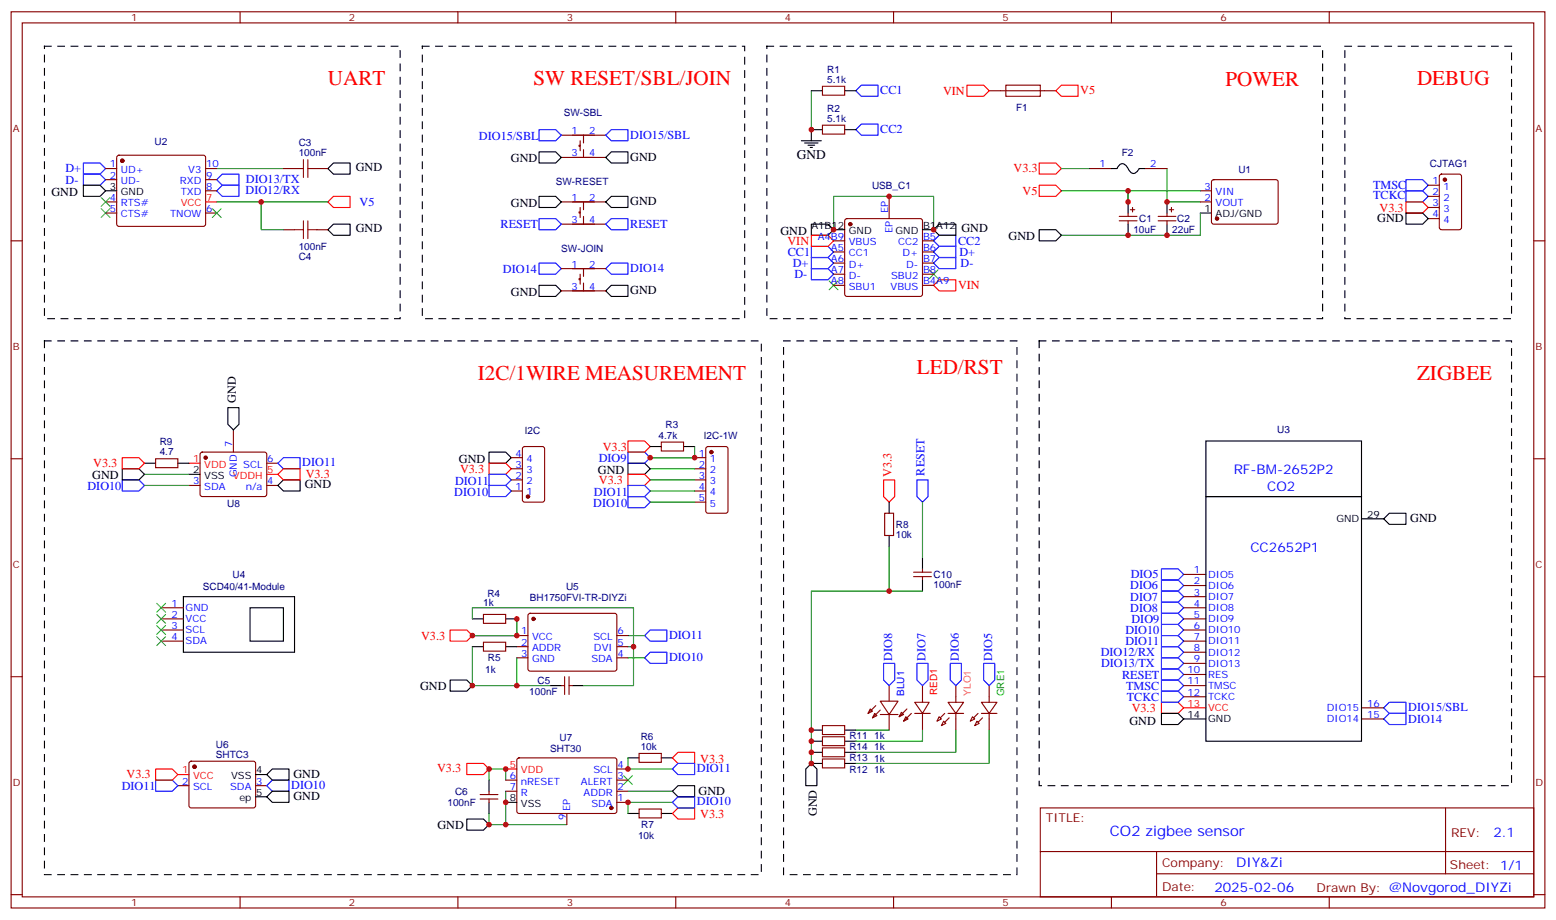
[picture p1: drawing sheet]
<svg xmlns="http://www.w3.org/2000/svg" width="494mm" height="292mm" viewBox="0 0 494 292" stroke-linecap="round" stroke-linejoin="round" font-family="sans-serif">
<g fill="none" stroke="#00f" stroke-width=".35">
<path d="M271.6 28.8l1.8-1.8h5.3v3.6h-5.3zM26.5 51.7h5.2l1.8 1.8-1.8 1.7h-5.2zM26.5 55.2h5.2l1.8 1.8-1.8 1.8h-5.2zM68.8 57l1.8-1.8h5.2v3.6h-5.2zM171.1 41.1h5.3l1.8 1.8-1.8 1.8h-5.3zM192.3 42.9l1.7-1.8h5.3v3.6h-5.3zM271.6 41.1l1.8-1.7h5.3v3.5h-5.3zM446.3 57h5.3l1.7 1.8-1.7 1.7h-5.3zM68.8 60.5l1.8-1.7h5.2v3.5h-5.2zM171.1 69.4h5.3l1.8 1.7-1.8 1.8h-5.3zM192.3 71.1l1.7-1.7h5.3v3.5h-5.3zM257.5 78.2h5.3l1.8 1.7-1.8 1.8h-5.3z"/>
<path d="M296.3 76.4l1.8-1.8h5.3v3.6h-5.3zM298.1 78.2h5.3v3.5h-5.3l-1.8-1.8zM446.3 60.5h5.3l1.7 1.8-1.7 1.8h-5.3zM171.1 83.5h5.3l1.8 1.7-1.8 1.8h-5.3zM192.3 85.2l1.7-1.7h5.3v3.5h-5.3zM257.5 85.2h5.3l1.8 1.8-1.8 1.8h-5.3zM257.5 81.7h5.3l1.8 1.8-1.8 1.7h-5.3zM298.1 81.7h5.3v3.5h-5.3l-1.8-1.7zM38.8 152.3h5.3l1.8 1.7-1.8 1.8h-5.3zM88.2 147l1.8-1.8h5.2v3.5h-5.2zM155.2 154h5.3l1.8 1.8-1.8 1.8h-5.3zM155.2 150.5h5.3l1.8 1.8-1.8 1.7h-5.3z"/>
<path d="M199.3 154h5.3l1.8 1.8-1.8 1.8h-5.3zM199.3 157.6h5.3l1.8 1.7-1.8 1.8h-5.3zM199.3 143.4h5.3l1.8 1.8-1.8 1.8h-5.3zM291 152.3h3.6v5.3l-1.8 1.7-1.8-1.7zM368.7 191.1h5.2l1.8 1.7-1.8 1.8h-5.2zM368.7 194.6h5.2l1.8 1.8-1.8 1.7h-5.2zM368.7 198.1h5.2l1.8 1.8-1.8 1.7h-5.2zM368.7 180.5h5.2l1.8 1.7-1.8 1.8h-5.2zM368.7 184h5.2l1.8 1.8-1.8 1.7h-5.2zM368.7 187.5h5.2l1.8 1.8-1.8 1.8h-5.2zM204.6 208.7l1.8-1.8h5.3v3.6h-5.3zM204.6 201.6l1.8-1.7h5.3v3.5h-5.3z"/>
<path d="M280.5 210.5h3.5v5.3l-1.8 1.7-1.7-1.7zM291 210.5h3.6v5.3l-1.8 1.7-1.8-1.7zM301.6 210.5h3.6v5.3l-1.8 1.7-1.8-1.7zM312.2 210.5h3.5v5.3l-1.7 1.7-1.8-1.7zM368.7 201.6h5.2l1.8 1.8-1.8 1.8h-5.2zM368.7 205.2h5.2l1.8 1.7-1.8 1.8h-5.2zM368.7 208.7h5.2l1.8 1.8-1.8 1.7h-5.2zM368.7 219.3h5.2l1.8 1.8-1.8 1.7h-5.2zM368.7 215.8h5.2l1.8 1.7-1.8 1.8h-5.2zM368.7 212.2h5.2l1.8 1.8-1.8 1.8h-5.2zM439.2 228.1l1.8-1.8h5.3v3.6h-5.3zM441 222.8h5.3v3.5h-5.3l-1.8-1.7z"/>
<path d="M49.4 247.5h5.3l1.7 1.8-1.7 1.7h-5.3zM84.7 249.3l1.7-1.8h5.3v3.5h-5.3zM213.4 244l1.8-1.8h5.3v3.5h-5.3zM215.2 252.8h5.3v3.5h-5.3l-1.8-1.7z"/>
</g>
<g fill="none" stroke="#000" stroke-width=".35">
<path d="M257.5 28.8h3.6M268.1 28.8h3.5M26.5 58.8h5.2l1.8 1.7-1.8 1.8h-5.2zM104.1 53.5l1.7-1.8h5.3v3.5h-5.3zM171.1 48.2h5.3l1.8 1.8-1.8 1.7h-5.3zM192.3 50l1.7-1.8h5.3v3.5h-5.3zM254.4 44.7h6.3M255.4 45.4h4.2M256.5 46.1h2.1M257.2 46.8h.7M261.1 41.1h-3.6v3.6M268.1 41.1h3.5"/>
<path d="M352.8 53.5h1.7l.6-.9a1.66 1.66 0 0 1 1.7-.5 1.66 1.66 0 0 1 1.2 1.3 2.13 2.13 0 0 0 2.3 1.5l1.3-1.4h1.8M33.5 60.5h3.5M104.1 72.9l1.7-1.8h5.3v3.5h-5.3zM171.1 62.3h5.3l1.8 1.8-1.8 1.7h-5.3zM192.3 64.1l1.7-1.8h5.3v3.5h-5.3zM257.5 71.1h5.3l1.8 1.8-1.8 1.7h-5.3zM264.6 72.9h3.5M292.8 72.9h3.5M298.1 71.1h5.3v3.5h-5.3l-1.8-1.7zM329.8 72.9h5.3l1.8 1.7-1.8 1.8h-5.3zM358.1 64.1v3.5M358.1 71.1v3.5"/>
<path d="M370.4 64.1v3.5M370.4 71.1v3.5M381 67.6h3.5M446.3 67.6h5.3l1.7 1.8-1.7 1.7h-5.3zM171.1 90.5h5.3l1.8 1.8-1.8 1.8h-5.3zM192.3 92.3l1.7-1.8h5.3v3.6h-5.3zM72.3 129.3h3.5v5.3l-1.7 1.8-1.8-1.8zM382.8 139.9h49.4v17.7h-49.4zM38.8 148.7h5.3l1.8 1.8-1.8 1.8h-5.3zM45.9 147h3.5M56.4 147h3.6M60 150.5h3.5"/>
<path d="M88.2 154l1.8-1.7h5.2v3.5h-5.2zM155.2 143.4h5.3l1.8 1.8-1.8 1.8h-5.3zM199.3 147h5.3l1.8 1.7-1.8 1.8h-5.3zM206.4 141.7h3.5M217 141.7h3.5M282.2 159.3v3.5M382.8 157.6h49.4v77.6h-49.4zM282.2 169.9v3.5M292.8 177v3.5M432.2 164.6h7M439.2 164.6l1.8-1.8h5.3v3.6h-5.3zM58.2 189.3h35.3v17.6h-35.3z"/>
<path d="M79.4 192.8h10.6v10.6h-10.6zM149.9 196.4h3.6M160.5 196.4h3.5M292.8 184v3.5M142.9 215.8h5.3l1.7 1.7-1.7 1.8h-5.3zM149.9 205.2h3.6M160.5 205.2h3.5M174.6 217.5h3.6M181.7 217.5h3.5M257.5 238.7h3.6M257.5 235.2h3.6M257.5 231.6h3.6"/>
<path d="M268.1 238.7h3.5M268.1 235.2h3.5M268.1 231.6h3.5M368.7 226.3h5.2l1.8 1.8-1.8 1.8h-5.2zM375.7 228.1h7.1M81.1 245.7h3.6M81.1 252.8h3.6M86.4 251h5.3v3.6h-5.3l-1.7-1.8zM86.4 244h5.3v3.5h-5.3l-1.7-1.8zM148.2 259.9h5.3l1.7 1.7-1.7 1.8h-5.3zM155.2 247.5v3.5M155.2 254.6v3.5"/>
<path d="M160.5 254.6h3.5M199.3 258.1h3.5M199.3 240.5h3.5M209.9 258.1h3.5M209.9 240.5h3.5M215.2 249.3h5.3v3.5h-5.3l-1.8-1.8zM255.8 244l1.7-1.8 1.8 1.8v5.3h-3.5zM257.5 242.2h3.6M268.1 242.2h3.5"/>
</g>
<g fill="none" stroke="#008700" stroke-width=".35">
<path d="M257.5 28.8v12.3M68.8 53.5h21.2M336.9 53.5h8.8M370.4 53.5v10.6h10.6M68.8 64.1h14.1v8.8h7.1M82.9 64.1h21.2M264.6 72.9v-10.6h31.7v10.6M336.9 60.5h21.2v3.6v-3.6h22.9M381 67.6v7h-44.1M45.9 150.5h14.1M45.9 154h14.1M206.4 148.7h14.1"/>
<path d="M206.4 152.3h14.1M206.4 155.8h14.1M206.4 159.3h14.1M220.5 141.7v3.5h-14.1h14.1M292.8 159.3v17.7M282.2 173.4v14.1h10.6M149.9 196.4v-3.6h51.2v12.4h-1.8M164 196.4v5.2h-14.1h14.1M282.2 187.5h-24.7v54.7M149.9 205.2v12.3h24.7M164 208.7v8.8M199.3 208.7h5.3"/>
<path d="M199.3 201.6h5.3M201.1 205.2v12.3h-15.9M271.6 231.6h10.6M292.8 231.6v3.6h-21.2M303.4 231.6v7.1h-31.8M314 231.6v10.6h-42.4M155.2 247.5v-3.5h5.3v3.5M155.2 258.1v3.5h5.3M160.5 251v10.6h19.4M199.3 240.5v3.5h14.1M199.3 251h14.1M213.4 254.6h-14.1v3.5"/>
</g>
<g fill="none" stroke="#870000" stroke-width=".35">
<path d="M3.5 3.7h486.9v284.4h-486.9zM7.1 7.3h479.7v277.3h-479.7zM76.2 3.7v3.6M145.3 3.7v3.6M214.5 3.7v3.6M283.6 3.7v3.6M352.8 3.7v3.6M421.9 3.7v3.6M261.1 39.7h7v2.8h-7zM261.1 27.4h7v2.8h-7zM314 28.8h21.1M319.3 27h10.9v3.6h-10.9z"/>
<path d="M33.5 53.5h3.5M33.5 57h3.5M37.3 49.5l.4-.3h26.9l.5 .3 .2 .5v21.1l-.3 .5-.4 .2h-26.9l-.5-.2-.2-.5v-21.1zM65.3 53.5h3.5M65.3 57h3.5M90 53.5h3.5M100.5 53.5h3.6M178.2 42.9h14.1M178.2 50h14.1M184.1 46.1h-.3v.3h.3M184.1 44.7v3.1M185.2 42.9v2.5"/>
<path d="M185.2 47.5v2.5M345.7 53.5h7.1M363.4 53.5h7M384.8 57.2l.4-.2 20.1 .1 .4 .6-.1 13-.6 .4h-20l-.5-.7v-12.7zM453.3 58.8h3.5M457.1 55.5l.5-.3h5.6l.6 .5 .1 16.5-.5 .6-5.8 .1-.7-.5-.1-16.4zM3.5 76.4h3.6M33.5 64.1h3.5M33.5 67.6h3.5M65.3 60.5h3.5M65.3 67.6h3.5M90 72.9h3.5"/>
<path d="M100.5 72.9h3.6M178.2 64.1h14.1M178.2 71.1h14.1M184.1 67.2h-.3v.4h.3M184.1 65.8v3.2M185.2 64.1v2.4M185.2 68.7v2.4M264.6 76.4h3.5M264.6 79.9h3.5M268.3 69.6l.5-.2h23.3l.5 .2 .2 .5v23.2l-.2 .5-.5 .3h-23.3l-.5-.3-.2-.5v-23.2zM282.2 62.3v7.1M292.8 76.4h3.5"/>
<path d="M292.8 79.9h3.5M355.2 68.7h5.7M355.2 70.1h5.7M358.1 67.6v1.1M358.1 70.1v1M358.8 66.5h1.4M359.5 65.8v1.4M367.6 68.7h5.6M367.6 70.1h5.6M370.4 67.6v1.1M370.4 70.1v1M371.1 66.5h1.4"/>
<path d="M371.8 65.8v1.4M381 60.5h3.5M381 64.1h3.5M453.3 62.3h3.5M453.3 65.8h3.5M453.3 69.4h3.5M486.8 76.4h3.6M178.2 85.2h14.1M178.2 92.3h14.1M184.1 88.4h-.3v.4h.3M184.1 87v3.2M185.2 85.2v2.5"/>
<path d="M185.2 89.8v2.5M264.6 83.5h3.5M264.6 87h3.5M264.6 90.5h3.5M292.8 83.5h3.5M292.8 87h3.5M292.8 90.5h3.5M74.1 136.4v7M3.5 145.6h3.6M49.4 145.6h7v2.8h-7zM60 154h3.5M63.7 143.6l.5-.2 20 .1 .5 .6-.1 13-.6 .5-20.1-.1-.4-.7v-12.7z"/>
<path d="M84.7 154h3.5M84.7 147h3.5M162.3 145.2h3.5M162.3 148.7h3.5M162.3 152.3h3.5M162.3 155.8h3.5M166 141.9l.5-.2h5.7l.6 .4 .1 16.5-.5 .7h-5.9l-.6-.4-.1-16.5zM209.9 140.3h7.1v2.8h-7.1zM220.5 145.2h3.5M220.5 148.7h3.5M220.5 152.3h3.5M220.5 155.8h3.5"/>
<path d="M220.5 159.3h3.5M224.2 141.9l.5-.2h5.7l.6 .4 .1 20-.5 .7h-5.9l-.6-.4-.1-20zM486.8 145.6h3.6M280.8 162.8h2.8v7.1h-2.8zM51.2 192.8h7M51.2 196.4h7M51.2 199.9h7M153.5 194.9h7v2.9h-7zM167.8 194.8l.5-.2h27.1l.4 .7-.1 17.2-.6 .4h-27.1l-.4-.7v-16.9zM290 181.5h5.6M290 183h5.6M292.8 180.5v1"/>
<path d="M292.8 183v1M375.7 192.8h7.1M375.7 196.4h7.1M375.7 199.9h7.1M375.7 182.2h7.1M375.7 185.8h7.1M375.7 189.3h7.1M3.5 214.7h3.6M51.2 203.4h7M153.5 203.8h7v2.8h-7zM164 201.6h3.6M164 205.2h3.6"/>
<path d="M164 208.7h3.6M178.2 217.5h1M179.2 214.7v5.6M180.6 214.7v5.6M180.6 217.5h1.1M195.8 201.6h3.5M195.8 205.2h3.5M195.8 208.7h3.5M282.2 217.5v5M292.8 217.5v5.3M303.4 217.5v5.3M314 217.5v5.3"/>
<path d="M375.7 203.4h7.1M375.7 217.5h7.1M375.7 206.9h7.1M375.7 210.5h7.1M375.7 214h7.1M486.8 214.7h3.6M202.8 239h7.1v2.9h-7.1zM261.1 237.3h7v2.8h-7zM261.1 233.8h7v2.8h-7zM261.1 230.2h7v2.8h-7zM276.2 224.9l.7 .7-1.4 .7zM277.6 226.3l.7 .7-1.4 .8z"/>
<path d="M278 223.9l-2.5 2.4M279.4 222.5h5.6l-2.8 4.2zM279.4 226.7h5.6M279.4 225.3l-2.5 2.5M282.2 226.7v4.9M286.1 226l.7 .7-1.4 .7zM287.5 227.4l.7 .7-1.4 .7zM287.9 224.9l-2.5 2.5M289.3 226.3l-2.5 2.5M290.3 222.8h4.6l-2.1 3.5zM290.3 226.3h5M292.8 226.3v5.3"/>
<path d="M298.1 227.4l.7 .7-1.4 .7zM299.5 228.8l.7 .7-1.4 .7zM300.9 222.8h5l-2.5 3.5zM300.9 226.3h5M303.4 226.3v5.3M308.7 227.4l.7 .7-1.4 .7zM310.1 228.8l.7 .7-1.4 .7zM311.5 222.8h4.9l-2.4 3.5zM311.5 226.3h4.9M314 226.3v5.3M375.7 221.1h7.1M432.2 224.6h7"/>
<path d="M432.2 228.1h7M56.4 249.3h3.6M60.2 241.7l.5-.2h19.7l.5 .2 .2 .5v13.7l-.7 .4h-20l-.4-.7v-13.4zM81.1 249.3h3.6M152.4 253.5h5.6M152.4 252.1h5.6M155.2 251v1.1M155.2 253.5v1.1M160.5 251h3.5M160.5 247.5h3.5M164.3 240.7l.4-.2h30.7l.4 .7-.1 16.5-.6 .4-30.6-.1-.5-.6v-16.2zM179.9 258.1v3.5"/>
<path d="M195.8 254.6h3.5M195.8 251h3.5M195.8 247.5h3.5M195.8 244h3.5M202.8 256.7h7.1v2.8h-7.1zM261.1 240.8h7v2.8h-7zM330.2 256.3h156.6v28.3h-156.6zM458.8 256.4v20.8M330.2 270.2h156.5M367.1 277.2h119.6M367.1 270.2v14.1M3.5 283.8h3.6"/>
<path d="M76.2 284.6v3.5M145.3 284.6v3.5M214.5 284.6v3.5M283.6 284.6v3.5M352.8 284.6v3.5M421.9 284.6v3.5M486.8 283.8h3.6"/>
</g>
<g fill="none" stroke="#3c3" stroke-width=".35">
<path d="M32.1 66.2l2.8 2.8M32.1 62.7l2.8 2.8M34.9 66.2l-2.8 2.8M34.9 62.7l-2.8 2.8M67.4 66.2l2.8 2.8M70.2 66.2l-2.8 2.8M263.2 89.1l2.8 2.8M266 89.1l-2.8 2.8M294.9 85.6l2.8 2.8M297.7 85.6l-2.8 2.8M49.7 191.4l2.9 2.8M49.7 194.9l2.9 2.9"/>
<path d="M49.7 198.5l2.9 2.8M52.6 191.4l-2.9 2.8M52.6 194.9l-2.9 2.9M52.6 198.5l-2.9 2.8M49.7 202l2.9 2.8M52.6 202l-2.9 2.8M197.9 246.1l2.8 2.8M200.7 246.1l-2.8 2.8"/>
</g>
<g fill="none" stroke="#f00" stroke-width=".35">
<path d="M306.9 27h5.3l1.8 1.8-1.8 1.8h-5.3zM335.1 28.8l1.8-1.8h5.3v3.6h-5.3zM329.8 58.8h5.3l1.8 1.7-1.8 1.8h-5.3zM329.8 51.7h5.3l1.8 1.8-1.8 1.7h-5.3zM65.3 64.1h3.5M105.8 62.3h5.3v3.5h-5.3l-1.7-1.7zM257.5 74.6h5.3l1.8 1.8-1.8 1.8h-5.3zM446.3 64.1h5.3l1.7 1.7-1.7 1.8h-5.3zM298.1 88.8h5.3v3.5h-5.3l-1.8-1.8zM199.3 139.9h5.3l1.8 1.8-1.8 1.7h-5.3zM38.8 145.2h5.3l1.8 1.8-1.8 1.7h-5.3zM60 147h3.5"/>
<path d="M84.7 150.5h3.5M88.2 150.5l1.8-1.8h5.2v3.6h-5.2zM155.2 147h5.3l1.8 1.7-1.8 1.8h-5.3zM199.3 150.5h5.3l1.8 1.8-1.8 1.7h-5.3zM280.5 152.3h3.5v5.3l-1.8 1.7-1.7-1.7zM142.9 199.9h5.3l1.7 1.7-1.7 1.8h-5.3zM215.2 238.7h5.3v3.5h-5.3l-1.8-1.7zM368.7 222.8h5.2l1.8 1.8-1.8 1.7h-5.2zM375.7 224.6h7.1M49.4 244h5.3l1.7 1.7-1.7 1.8h-5.3zM56.4 245.7h3.6M148.2 242.2h5.3l1.7 1.8-1.7 1.7h-5.3z"/>
<path d="M160.5 244h3.5M215.2 256.3h5.3v3.6h-5.3l-1.8-1.8z"/>
</g>
<g fill="#870000" stroke="#870000" stroke-width=".35">
<path d="M301.3 227.8l-1.4 1.4z"/>
<path d="M299.9 226.3l-1.5 1.5z"/>
<path d="M311.9 227.8l-1.5 1.4z"/>
<path d="M310.4 226.3l-1.4 1.5z"/>
<circle cx="269.9" cy="71.1" r=".53"/>
<circle cx="386.3" cy="69.4" r=".53"/>
<circle cx="458.6" cy="57" r=".53"/>
<circle cx="38.8" cy="51" r=".53"/>
<circle cx="194" cy="256.3" r=".53"/>
<circle cx="225.8" cy="143.4" r=".53"/>
<circle cx="167.6" cy="157.6" r=".53"/>
<circle cx="169.3" cy="196.4" r=".53"/>
<circle cx="65.3" cy="145.2" r=".53"/>
<circle cx="61.7" cy="243.3" r=".53"/>
</g>
<path d="M14.1 14.7h112.9v86.4h-112.9zM134.1 14.7h102.3v86.4h-102.3zM243.4 14.7h176.4v86.4h-176.4zM426.9 14.7h52.9v86.4h-52.9zM14.1 108.2h227.6v169.3h-227.6zM248.7 108.2h74.1v169.3h-74.1zM329.8 108.2h150v141.1h-150z" fill="none" stroke="#000" stroke-width=".35" stroke-dasharray="2.1 2.1"/>
<path d="M93.5 53.5h2.8M96.3 50.7v5.6M97.7 53.5h2.8M97.7 50.7v5.6M93.5 72.9h2.8M96.3 70.1v5.6M97.7 70.1v5.6M97.7 72.9h2.8" fill="none" stroke="#a10000" stroke-width=".35"/>
<g fill="#c00">
<circle cx="257.5" cy="41.1" r=".88"/>
<circle cx="282.2" cy="62.3" r=".88"/>
<circle cx="264.6" cy="72.9" r=".88"/>
<circle cx="296.3" cy="72.9" r=".88"/>
<circle cx="370.4" cy="64.1" r=".88"/>
<circle cx="358.1" cy="60.5" r=".88"/>
<circle cx="358.1" cy="64.1" r=".88"/>
<circle cx="358.1" cy="74.6" r=".88"/>
<circle cx="370.4" cy="74.6" r=".88"/>
<circle cx="155.2" cy="244" r=".88"/>
<circle cx="155.2" cy="261.6" r=".88"/>
<circle cx="199.3" cy="254.6" r=".88"/>
<circle cx="199.3" cy="244" r=".88"/>
<circle cx="160.5" cy="244" r=".88"/>
<circle cx="160.5" cy="261.6" r=".88"/>
<circle cx="160.5" cy="254.6" r=".88"/>
<circle cx="164" cy="196.4" r=".88"/>
<circle cx="201.1" cy="205.2" r=".88"/>
<circle cx="164" cy="201.6" r=".88"/>
<circle cx="282.2" cy="187.5" r=".88"/>
<circle cx="257.5" cy="242.2" r=".88"/>
<circle cx="257.5" cy="238.7" r=".88"/>
<circle cx="257.5" cy="235.2" r=".88"/>
<circle cx="257.5" cy="231.6" r=".88"/>
<circle cx="220.5" cy="145.2" r=".88"/>
<circle cx="206.4" cy="145.2" r=".88"/>
<circle cx="82.9" cy="64.1" r=".88"/>
<circle cx="149.9" cy="201.6" r=".88"/>
<circle cx="164" cy="217.5" r=".88"/>
<circle cx="149.9" cy="217.5" r=".88"/>
</g>
<g font-size="6.7" fill="#f00">
<text x="104.1" y="27">UART</text>
<text x="169.3" y="27">SW RESET/SBL/JOIN</text>
<text x="388.9" y="27.4">POWER</text>
<text x="449.8" y="27">DEBUG</text>
<text x="291" y="118.7">LED/RST</text>
<text x="151.7" y="120.5">I2C/1WIRE MEASUREMENT</text>
<text x="449.8" y="120.5">ZIGBEE</text>
</g>
<text font-size="4.6" fill="#00f" x="352.3" y="265.4">CO2 zigbee sensor</text>
<text font-size="4.2" x="252.9" y="50.3">GND</text>
<g font-size="4.2" fill="#00f">
<text x="391.6" y="150.5">RF-BM-2652P2</text>
<text x="402.2" y="155.8">CO2</text>
<text x="396.9" y="175.2">CC2652P1</text>
<text x="474" y="265.6">2.1</text>
<text x="392.4" y="275.2">DIY&amp;Zi</text>
<text x="385.5" y="283">2025-02-06</text>
</g>
<g font-size="3.9" fill="#00f">
<text x="279.4" y="30">CC1</text>
<text x="152" y="44.4">DIO15/SBL</text>
<text x="200" y="44">DIO15/SBL</text>
<text x="279.4" y="42.3">CC2</text>
<text x="20.8" y="54.7">D+</text>
<text x="20.8" y="58.2">D-</text>
<text x="78" y="58">DIO13/TX</text>
<text x="77.9" y="61.6">DIO12/RX</text>
<text x="114.1" y="65.2">V5</text>
<text x="435.9" y="60.1">TMSC</text>
<text x="435.9" y="63.1">TCKC</text>
<text x="158.9" y="72.5">RESET</text>
<text x="200" y="72.3">RESET</text>
<text x="304.1" y="77.6">CC2</text>
<text x="250" y="81.2">CC1</text>
<text x="304.5" y="81.1">D+</text>
<text x="159.6" y="86.5">DIO14</text>
<text x="200" y="86.4">DIO14</text>
<text x="251.6" y="84.6">D+</text>
<text x="252.1" y="88.2">D-</text>
<text x="304.9" y="84.6">D-</text>
<text x="96" y="147.9">DIO11</text>
<text x="190" y="146.5">DIO9</text>
<text x="27.8" y="155.3">DIO10</text>
<text x="144.4" y="153.8">DIO11</text>
<text x="293.4" y="150.9" transform="rotate(-90 293.4 150.9)">RESET</text>
<text x="144.2" y="157.3">DIO10</text>
<text x="188.3" y="160.8">DIO10</text>
<text x="188.5" y="157.3">DIO11</text>
<text x="358.9" y="183.5">DIO5</text>
<text x="358.7" y="187">DIO6</text>
<text x="358.7" y="190.6">DIO7</text>
<text x="358.7" y="194.1">DIO8</text>
<text x="359.1" y="197.6">DIO9</text>
<text x="212.4" y="202.6">DIO11</text>
<text x="357.2" y="201.2">DIO10</text>
<text x="212.4" y="209.7">DIO10</text>
<text x="283.2" y="209.7" transform="rotate(-90 283.2 209.7)">DIO8</text>
<text x="293.8" y="209.7" transform="rotate(-90 293.8 209.7)">DIO7</text>
<text x="304.3" y="209.7" transform="rotate(-90 304.3 209.7)">DIO6</text>
<text x="314.9" y="209.7" transform="rotate(-90 314.9 209.7)">DIO5</text>
<text x="349.4" y="208.2">DIO12/RX</text>
<text x="357.2" y="204.7">DIO11</text>
<text x="349.5" y="211.7">DIO13/TX</text>
<text x="356.2" y="215.3">RESET</text>
<text x="357.4" y="218.8">TMSC</text>
<text x="357.7" y="222.3">TCKC</text>
<text x="447" y="225.7">DIO15/SBL</text>
<text x="447" y="229.3">DIO14</text>
<text x="221.2" y="245">DIO11</text>
<text x="38.6" y="250.6">DIO11</text>
<text x="92.4" y="250.3">DIO10</text>
<text x="221.2" y="255.5">DIO10</text>
</g>
<g font-size="3.9" fill="#f00">
<text x="342.9" y="29.8">V5</text>
<text x="299.3" y="30">VIN</text>
<text x="321.7" y="54.4">V3.3</text>
<text x="324.6" y="61.8">V5</text>
<text x="437.9" y="67.3">V3.3</text>
<text x="250" y="77.6">VIN</text>
<text x="304.1" y="91.6">VIN</text>
<text x="191.3" y="142.9">V3.3</text>
<text x="29.6" y="148.2">V3.3</text>
<text x="146" y="150">V3.3</text>
<text x="97" y="151.5">V3.3</text>
<text x="190.1" y="153.5">V3.3</text>
<text x="283" y="151.4" transform="rotate(-90 283 151.4)">V3.3</text>
<text x="133.7" y="202.9">V3.3</text>
<text x="359.2" y="225.8">V3.3</text>
<text x="138.7" y="245">V3.3</text>
<text x="222.3" y="242">V3.3</text>
<text x="40.2" y="246.8">V3.3</text>
<text x="222.3" y="259.6">V3.3</text>
</g>
<g font-size="3.9">
<text x="162.2" y="51.4">GND</text>
<text x="200" y="51">GND</text>
<text x="112.9" y="54.2">GND</text>
<text x="16.3" y="62.3">GND</text>
<text x="162.2" y="65.5">GND</text>
<text x="200" y="65.1">GND</text>
<text x="437.2" y="70.4">GND</text>
<text x="112.9" y="73.6">GND</text>
<text x="247.7" y="74.4">GND</text>
<text x="305.2" y="73.6">GND</text>
<text x="320.1" y="76.2">GND</text>
<text x="162.2" y="93.8">GND</text>
<text x="200" y="93.4">GND</text>
<text x="74.8" y="127.7" transform="rotate(-90 74.8 127.7)">GND</text>
<text x="145.7" y="146.8">GND</text>
<text x="29.3" y="152">GND</text>
<text x="96.7" y="154.7">GND</text>
<text x="189.8" y="150.3">GND</text>
<text x="447.6" y="165.6">GND</text>
<text x="133.3" y="219.1">GND</text>
<text x="358.5" y="229.9">GND</text>
<text x="93.1" y="246.8">GND</text>
<text x="93.1" y="253.9">GND</text>
<text x="221.7" y="252.3">GND</text>
<text x="138.8" y="262.9">GND</text>
<text x="259.3" y="259" transform="rotate(-90 259.3 259)">GND</text>
</g>
<g font-size="3.9" fill="#800">
<text x="332" y="260.9">TITLE:</text>
<text x="460.6" y="265.6">REV:</text>
<text x="368.9" y="275.1">Company:</text>
<text x="460.2" y="275.7">Sheet: 1/1</text>
<text x="368.9" y="282.8">Date:</text>
<text x="417.9" y="282.9">Draw</text>
<text x="428.1" y="282.9">n By: @Novgorod_DIYZi</text>
</g>
<g font-size="3.2" fill="#800">
<text x="41.6" y="6.7">1</text>
<text x="110.8" y="6.7">2</text>
<text x="179.9" y="6.7">3</text>
<text x="249.1" y="6.7">4</text>
<text x="318.2" y="6.7">5</text>
<text x="387.3" y="6.7">6</text>
<text x="4.1" y="41.8">A</text>
<text x="487.4" y="41.8">A</text>
<text x="4.1" y="111">B</text>
<text x="487.4" y="111">B</text>
<text x="4.1" y="180.1">C</text>
<text x="487.4" y="180.1">C</text>
<text x="4.1" y="249.3">D</text>
<text x="487.4" y="249.3">D</text>
<text x="41.6" y="287.5">1</text>
<text x="110.8" y="287.5">2</text>
<text x="179.9" y="287.5">3</text>
<text x="249.1" y="287.5">4</text>
<text x="318.2" y="287.5">5</text>
<text x="387.3" y="287.5">6</text>
</g>
<g font-size="3.2" fill="#000080">
<text x="262.6" y="23.1">R1</text>
<text x="262.6" y="26.3">5.1k</text>
<text x="262.6" y="35.4">R2</text>
<text x="322.5" y="35.3">F1</text>
<text x="178.9" y="37">SW-SBL</text>
<text x="262.6" y="38.7">5.1k</text>
<text x="49" y="45.9">U2</text>
<text x="94.8" y="46.4">C3</text>
<text x="94.8" y="49.6">100nF</text>
<text x="356" y="49.4">F2</text>
<text x="453.8" y="53">CJTAG1</text>
<text x="176.4" y="58.8">SW-RESET</text>
<text x="393.1" y="54.7">U1</text>
<text x="276.8" y="60">USB_C1</text>
<text x="361.6" y="70.6">C1</text>
<text x="373.7" y="70.5">C2</text>
<text x="359.7" y="74">10uF</text>
<text x="372.1" y="74">22uF</text>
<text x="94.8" y="79.2">100nF</text>
<text x="94.8" y="82.4">C4</text>
<text x="178.2" y="79.9">SW-JOIN</text>
<text x="166.6" y="137.6">I2C</text>
<text x="211.2" y="135.9">R3</text>
<text x="405.4" y="137.5">U3</text>
<text x="50.7" y="141.3">R9</text>
<text x="209" y="139.4">4.7k</text>
<text x="223.4" y="139.4">I2C-1W</text>
<text x="50.7" y="144.5">4.7</text>
<text x="72.1" y="160.7">U8</text>
<text x="284.3" y="167.6">R8</text>
<text x="284.3" y="170.8">10k</text>
<text x="73.8" y="183.5">U4</text>
<text x="296.3" y="183.5">C10</text>
<text x="64.4" y="187">SCD40/41-Module</text>
<text x="154.7" y="189.3">R4</text>
<text x="168.2" y="190.6">BH1750FVI-TR-DIYZi</text>
<text x="179.7" y="187">U5</text>
<text x="296.3" y="186.7">100nF</text>
<text x="153.4" y="192.2">1k</text>
<text x="154.9" y="209.8">R5</text>
<text x="154" y="213.4">1k</text>
<text x="168" y="220.5">100nF</text>
<text x="170.7" y="217">C5</text>
<text x="68.5" y="237.2">U6</text>
<text x="174.6" y="238.7">SHT30</text>
<text x="177.6" y="235.2">U7</text>
<text x="203.4" y="238">10k</text>
<text x="203.4" y="234.8">R6</text>
<text x="269.6" y="238">R14</text>
<text x="269.6" y="234.5">R11</text>
<text x="277.5" y="238.1">1k</text>
<text x="277.5" y="234.6">1k</text>
<text x="68.5" y="240.5">SHTC3</text>
<text x="269.6" y="245.1">R12</text>
<text x="269.6" y="241.6">R13</text>
<text x="277.5" y="245.2">1k</text>
<text x="277.5" y="241.6">1k</text>
<text x="142" y="255.7">100nF</text>
<text x="144.4" y="252.2">C6</text>
<text x="203.5" y="262.8">R7</text>
<text x="202.5" y="266.3">10k</text>
</g>
<g font-size="3.2" fill="#00f">
<text x="181.4" y="42.5">1</text>
<text x="187" y="42.5">2</text>
<text x="34.8" y="53.1">1</text>
<text x="65.4" y="53.1">10</text>
<text x="181.4" y="49.6">3</text>
<text x="187" y="49.6">4</text>
<text x="349" y="53.1">1</text>
<text x="365.1" y="53.1">2</text>
<text x="34.8" y="56.7">2</text>
<text x="38.3" y="54.9">UD+</text>
<text x="38.3" y="58.4">UD-</text>
<text x="57.1" y="58.4">RXD</text>
<text x="59.8" y="54.9">V3</text>
<text x="65.4" y="56.7">9</text>
<text x="454.7" y="58.4">1</text>
<text x="34.8" y="63.7">4</text>
<text x="38.3" y="65.5">RTS#</text>
<text x="57.4" y="61.9">TXD</text>
<text x="65.4" y="60.2">8</text>
<text x="181.4" y="63.7">1</text>
<text x="187" y="63.7">2</text>
<text x="382.3" y="60.2">3</text>
<text x="382.3" y="63.7">2</text>
<text x="385.8" y="61.9">VIN</text>
<text x="385.8" y="65.5">VOUT</text>
<text x="454.7" y="61.9">2</text>
<text x="454.7" y="65.5">3</text>
<text x="458.2" y="60.2">1</text>
<text x="458.2" y="63.7">2</text>
<text x="34.8" y="67.2">5</text>
<text x="38.3" y="69">CTS#</text>
<text x="54" y="69">TNOW</text>
<text x="65.4" y="67.2">6</text>
<text x="181.4" y="70.8">3</text>
<text x="187" y="70.8">4</text>
<text x="281.9" y="67.6" transform="rotate(-90 281.9 67.6)">EP</text>
<text x="454.7" y="69">4</text>
<text x="458.2" y="67.2">3</text>
<text x="458.2" y="70.8">4</text>
<text x="259.6" y="76.1">A4B9</text>
<text x="269.4" y="77.8">VBUS</text>
<text x="283.3" y="74" transform="rotate(-90 283.3 74)">EP</text>
<text x="285.1" y="77.8">CC2</text>
<text x="293" y="76.1">B5</text>
<text x="263.8" y="79.6">A5</text>
<text x="263.8" y="83.1">A6</text>
<text x="269.4" y="81.4">CC1</text>
<text x="286.5" y="81.4">D+</text>
<text x="293" y="83.1">B7</text>
<text x="293" y="79.6">B6</text>
<text x="181.4" y="84.9">1</text>
<text x="187" y="84.9">2</text>
<text x="263.8" y="86.6">A7</text>
<text x="269.4" y="84.9">D+</text>
<text x="269.4" y="88.4">D-</text>
<text x="282.8" y="88.4">SBU2</text>
<text x="287.6" y="84.9">D-</text>
<text x="293" y="86.6">B8</text>
<text x="181.4" y="91.9">3</text>
<text x="187" y="91.9">4</text>
<text x="263.8" y="90.2">A8</text>
<text x="269.4" y="91.9">SBU1</text>
<text x="282.7" y="91.9">VBUS</text>
<text x="293" y="90.2">B4A9</text>
<text x="73.7" y="141.7" transform="rotate(-90 73.7 141.7)">7</text>
<text x="77.2" y="148.4">SCL</text>
<text x="84.8" y="146.6">6</text>
<text x="163.6" y="148.4">3</text>
<text x="163.6" y="144.9">4</text>
<text x="167.1" y="146.6">4</text>
<text x="221.8" y="144.9">1</text>
<text x="221.8" y="148.4">2</text>
<text x="225.3" y="146.6">1</text>
<text x="61.3" y="153.7">3</text>
<text x="64.8" y="155.4">SDA</text>
<text x="75.1" y="151.4" transform="rotate(-90 75.1 151.4)">GND</text>
<text x="78" y="155.4">n/a</text>
<text x="84.8" y="153.7">4</text>
<text x="163.6" y="155.4">1</text>
<text x="163.6" y="151.9">2</text>
<text x="167.1" y="153.7">2</text>
<text x="167.1" y="150.1">3</text>
<text x="221.8" y="151.9">3</text>
<text x="221.8" y="155.4">4</text>
<text x="225.3" y="150.1">2</text>
<text x="225.3" y="153.7">3</text>
<text x="167.1" y="157.2">1</text>
<text x="221.8" y="159">5</text>
<text x="225.3" y="157.2">4</text>
<text x="225.3" y="160.7">5</text>
<text x="379" y="181.9">1</text>
<text x="379" y="185.4">2</text>
<text x="383.5" y="183.3">DIO5</text>
<text x="379" y="188.9">3</text>
<text x="383.5" y="186.8">DIO6</text>
<text x="383.5" y="190.4">DIO7</text>
<text x="54.4" y="192.5">1</text>
<text x="54.4" y="196">2</text>
<text x="58.9" y="193.9">GND</text>
<text x="58.9" y="197.4">VCC</text>
<text x="379" y="192.5">4</text>
<text x="379" y="196">5</text>
<text x="383.5" y="193.9">DIO8</text>
<text x="383.5" y="197.4">DIO9</text>
<text x="54.4" y="199.5">3</text>
<text x="54.4" y="203.1">4</text>
<text x="58.9" y="200.9">SCL</text>
<text x="165.4" y="201.3">1</text>
<text x="168.9" y="203.1">VCC</text>
<text x="188.3" y="203.1">SCL</text>
<text x="196" y="201.3">6</text>
<text x="379" y="199.5">6</text>
<text x="379" y="203.1">7</text>
<text x="383.5" y="200.9">DIO10</text>
<text x="58.9" y="204.5">SDA</text>
<text x="165.4" y="204.8">2</text>
<text x="165.4" y="208.4">3</text>
<text x="168.9" y="206.6">ADDR</text>
<text x="188.5" y="206.6">DVI</text>
<text x="196" y="208.4">4</text>
<text x="196" y="204.8">5</text>
<text x="379" y="206.6">8</text>
<text x="383.5" y="204.5">DIO11</text>
<text x="383.5" y="208">DIO12</text>
<text x="168.9" y="210.1">GND</text>
<text x="187.7" y="210.1">SDA</text>
<text x="377" y="213.6">10</text>
<text x="379" y="210.1">9</text>
<text x="383.5" y="211.5">DIO13</text>
<text x="383.5" y="215.1">RES</text>
<text x="287" y="220.8" transform="rotate(-90 287 220.8)">BLU1</text>
<text x="377" y="217.2">11</text>
<text x="377" y="220.7">12</text>
<text x="383.5" y="218.6">TMSC</text>
<text x="383.5" y="222.1">TCKC</text>
<text x="421.1" y="225.6">DIO15</text>
<text x="433.9" y="224.2">16</text>
<text x="433.9" y="227.8">15</text>
<text x="421.1" y="229.2">DIO14</text>
<text x="188.3" y="245.4">SCL</text>
<text x="196" y="243.6">4</text>
<text x="57.8" y="248.9">2</text>
<text x="61.3" y="250.7">SCL</text>
<text x="73.1" y="250.7">SDA</text>
<text x="81.3" y="248.9">3</text>
<text x="161.9" y="247.2">6</text>
<text x="161.9" y="250.7">7</text>
<text x="165.3" y="248.9">nRESET</text>
<text x="184.4" y="248.9">ALERT</text>
<text x="196" y="250.7">2</text>
<text x="196" y="247.2">3</text>
<text x="165.3" y="252.4">R</text>
<text x="181" y="257.4" transform="rotate(-90 181 257.4)">EP</text>
<text x="185.2" y="252.4">ADDR</text>
<text x="187.7" y="256">SDA</text>
<text x="196" y="254.2">1</text>
<text x="179.6" y="260.1" transform="rotate(-90 179.6 260.1)">9</text>
</g>
<g font-size="3.2">
<text x="34.8" y="60.2">3</text>
<text x="38.3" y="61.9">GND</text>
<text x="382.3" y="67.2">1</text>
<text x="385.8" y="69">ADJ/GND</text>
<text x="257.5" y="72.5">A1B12</text>
<text x="269.4" y="74.3">GND</text>
<text x="284.2" y="74.3">GND</text>
<text x="293" y="72.5">B1A12</text>
<text x="61.3" y="150.1">2</text>
<text x="64.8" y="151.9">VSS</text>
<text x="424.2" y="165.7">GND</text>
<text x="433.9" y="164.3">29</text>
<text x="377" y="227.8">14</text>
<text x="383.5" y="229.2">GND</text>
<text x="81.3" y="245.4">4</text>
<text x="73.3" y="247.2">VSS</text>
<text x="76" y="254.2">ep</text>
<text x="81.3" y="252.4">5</text>
<text x="161.9" y="254.2">8</text>
<text x="165.3" y="256">VSS</text>
</g>
<g font-size="3.2" fill="#f00">
<text x="57.4" y="65.5">VCC</text>
<text x="65.4" y="63.7">7</text>
<text x="61.3" y="146.6">1</text>
<text x="64.8" y="148.4">VDD</text>
<text x="73.9" y="151.9">VDDH</text>
<text x="84.8" y="150.1">5</text>
<text x="297.4" y="220.6" transform="rotate(-90 297.4 220.6)">RED1</text>
<text x="377" y="224.2">13</text>
<text x="383.5" y="225.6">VCC</text>
<text x="57.8" y="245.4">1</text>
<text x="161.9" y="243.6">5</text>
<text x="165.3" y="245.4">VDD</text>
<text x="61.3" y="247.2">VCC</text>
</g>
<text font-size="3.2" fill="#fc0" x="308.2" y="220.7" transform="rotate(-90 308.2 220.7)">YLO1</text>
<text font-size="3.2" fill="#0f0" x="318.7" y="221" transform="rotate(-90 318.7 221)">GRE1</text>
</svg>
